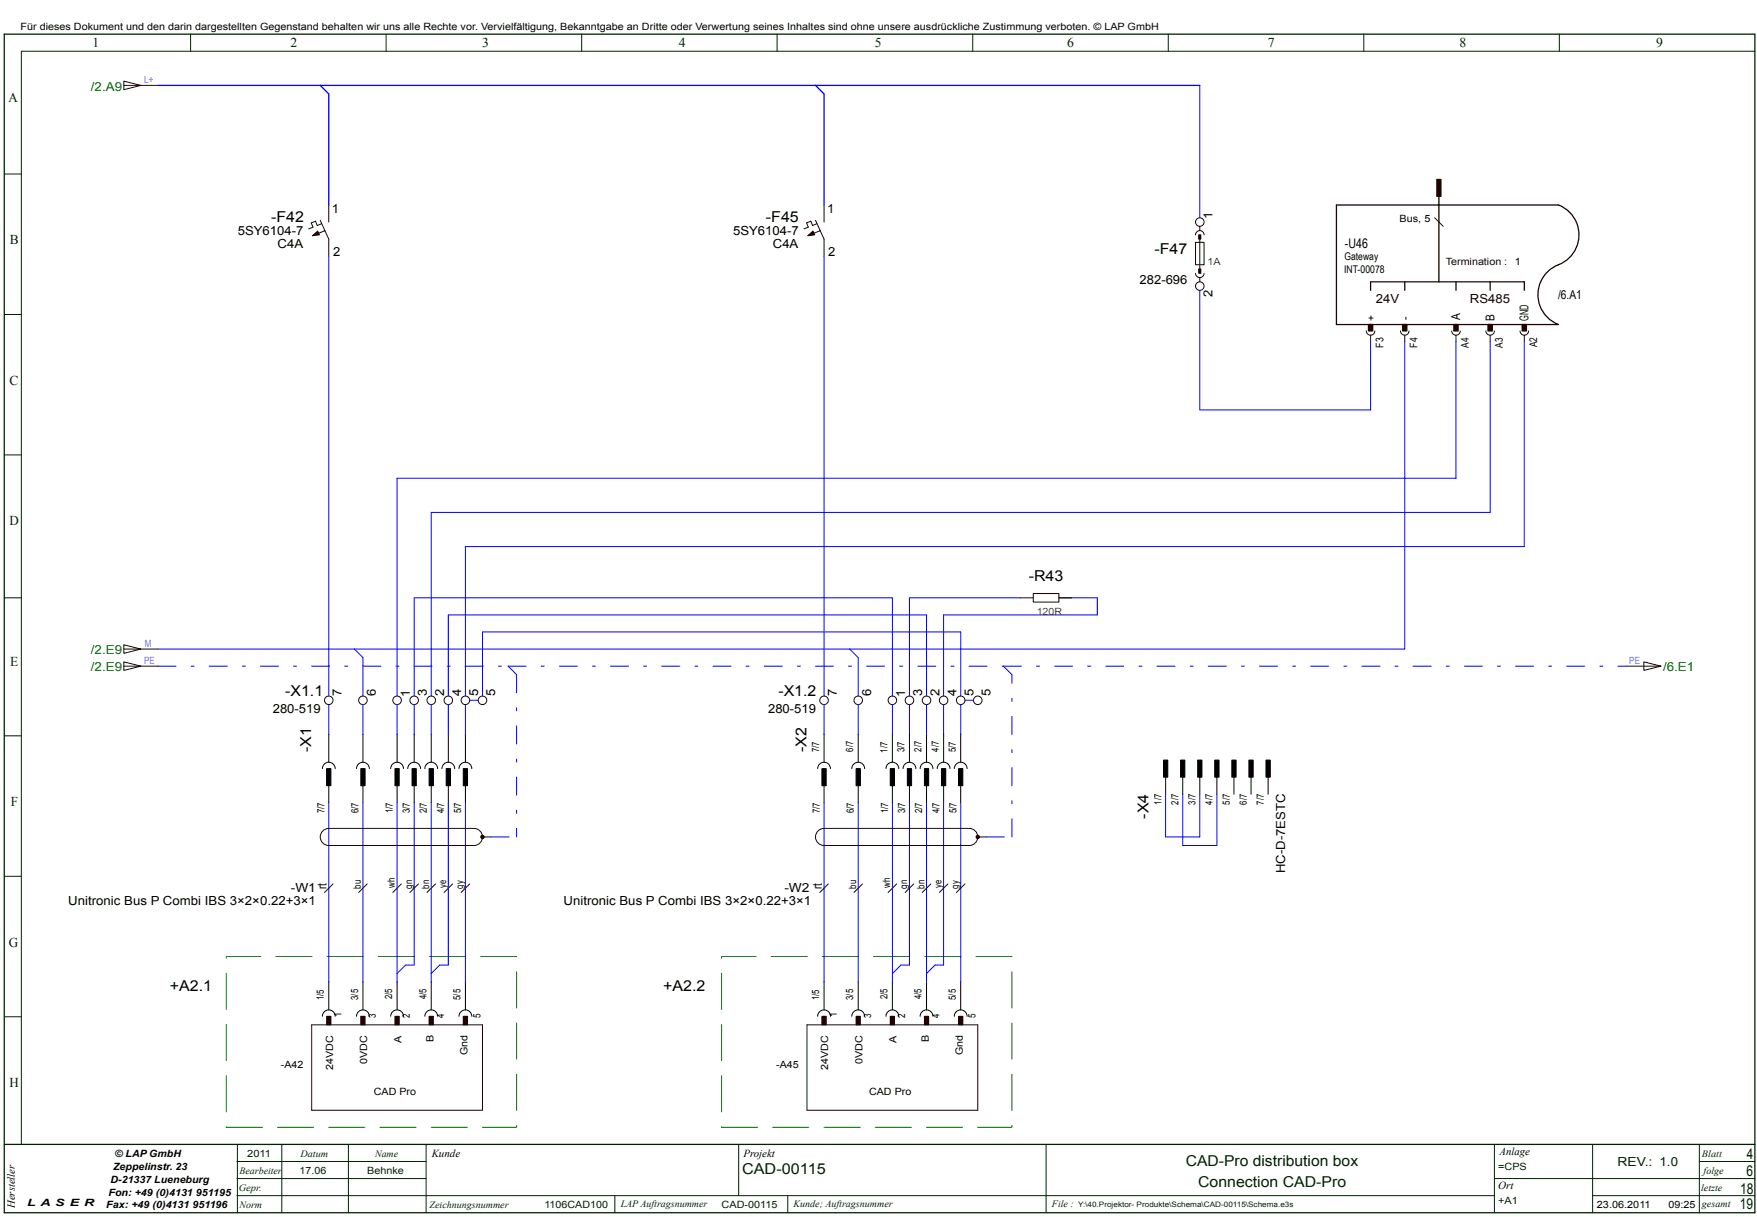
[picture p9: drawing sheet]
<svg xmlns="http://www.w3.org/2000/svg" width="411mm" height="285mm" viewBox="0 0 411 285" stroke-linecap="round" stroke-linejoin="round" font-family="sans-serif">
<path d="M1 8h410v276h-410zM1 268h410" fill="none" stroke="#002400" stroke-width=".3"/>
<g fill="none" stroke="#002400" stroke-width=".23">
<path d="M44.6 8v4M90.4 8v4M136.2 8v4M182 8v4M227.8 8v4M273.6 8v4M319.4 8v4M365.2 8v4M411 12h-406v256M1 40.8h4M1 73.6h4M1 106.5h4"/>
<path d="M1 140h4M1 172.3h4M1 205.2h4M1 238.1h4M55.5 272h44.3M55.5 276h44.3M55.6 268v16M66 268v16M81.6 268v16M99.8 268v16M173 268v12M245 268v16"/>
<path d="M350 276h61M350 268v16M373 268v16M398 268v16M398 272h13M55.5 280h294.5M144 280v4M184.5 280v4M373 280h38"/>
</g>
<path d="M53 224h68v40h-68zM169 224h68v40h-68z" fill="none" stroke="#008000" stroke-width=".23" stroke-dasharray="8.5 3.5"/>
<g fill="none" stroke="#240000" stroke-width=".23">
<path d="M29 19l4 1-4 1zM29 20h8M75 51.6l2 4.4v4M75.3 52.4l-1 .4-.4-1-1 .4 .4 1-1 .4M76.1 54l-2.9 1.2M77 48v4M191 51.6l2 4.4v4M191.3 52.4l-1 .4-.4-1-1 .4 .4 1-1 .4M192.1 54l-2.9 1.2M193 48v4M280 56.8h2v5.2h-2zM280 55a1 1 0 0 1 1-1 1 1 0 0 1 1 1"/>
<path d="M281 53v1M281 56v7M336 51l2 2M280 64a1 1 0 0 0 1 1 1 1 0 0 0 1-1M281 65v1M320 77.5a1 1 0 0 0 1 1 1 1 0 0 0 1-1M321 78.5v1.5M328 77.5a1 1 0 0 0 1 1 1 1 0 0 0 1-1M329 78.5v1.5M340 77.5a1 1 0 0 0 1 1 1 1 0 0 0 1-1M341 78.5v1.5M348 77.5a1 1 0 0 0 1 1 1 1 0 0 0 1-1"/>
<path d="M349 78.5v1.5M356 77.5a1 1 0 0 0 1 1 1 1 0 0 0 1-1M357 78.5v1.5M242 139h6v2h-6zM29 151l4 1-4 1zM29 155l4 1-4 1zM29 156h8M29 152h8M239 140h3M248 140h3M381 156h8M385 155l4 1-4 1z"/>
<path d="M75.6 194.6l.9-.5 .5-.1h34a2 2 0 0 1 2 2 2 2 0 0 1-2 2h-34a2 2 0 0 1-1.8-1.2 2 2 0 0 1 .4-2.2zM113 196h2M191.6 194.6l.9-.5 .5-.1h34a2 2 0 0 1 2 2 2 2 0 0 1-2 2h-34a2 2 0 0 1-1.8-1.2 2 2 0 0 1 .4-2.2zM229 196h2M78 207l-2 2M86 207l-2 2M94 207l-2 2M98 207l-2 2M102 207l-2 2M106 207l-2 2M110 207l-2 2M194 207l-2 2"/>
<path d="M202 207l-2 2M210 207l-2 2M214 207l-2 2M218 207l-2 2M222 207l-2 2M226 207l-2 2M73 240h40v20h-40zM189 240h40v20h-40z"/>
<circle cx="281" cy="52" r="1"/>
<circle cx="281" cy="67" r="1"/>
<circle cx="77" cy="164" r="1"/>
<circle cx="85" cy="164" r="1"/>
<circle cx="93" cy="164" r="1"/>
<circle cx="97" cy="164" r="1"/>
<circle cx="101" cy="164" r="1"/>
<circle cx="105" cy="164" r="1"/>
<circle cx="109" cy="164" r="1"/>
<circle cx="113" cy="164" r="1"/>
<circle cx="193" cy="164" r="1"/>
<circle cx="201" cy="164" r="1"/>
<circle cx="209" cy="164" r="1"/>
<circle cx="213" cy="164" r="1"/>
<circle cx="217" cy="164" r="1"/>
<circle cx="221" cy="164" r="1"/>
<circle cx="225" cy="164" r="1"/>
<circle cx="229" cy="164" r="1"/>
</g>
<g fill="#240000" stroke="#240000" stroke-width=".23">
<path d="M73.2 55.2l1.2-1.1 .4 .9z"/>
<path d="M189.2 55.2l1.2-1.1 .4 .9z"/>
<path d="M76.5 238h1v2h-1z" fill-rule="evenodd"/>
<path d="M84.5 238h1v2h-1z" fill-rule="evenodd"/>
<path d="M92.5 238h1v2h-1z" fill-rule="evenodd"/>
<path d="M100.5 238h1v2h-1z" fill-rule="evenodd"/>
<path d="M108.5 238h1v2h-1z" fill-rule="evenodd"/>
<path d="M336.5 42h1v4h-1z" fill-rule="evenodd"/>
<path d="M280.8 55h.4v1h-.4z" fill-rule="evenodd"/>
<path d="M280.8 63h.4v1h-.4z" fill-rule="evenodd"/>
<path d="M192.5 238h1v2h-1z" fill-rule="evenodd"/>
<path d="M200.5 238h1v2h-1z" fill-rule="evenodd"/>
<path d="M208.5 238h1v2h-1z" fill-rule="evenodd"/>
<path d="M216.5 238h1v2h-1z" fill-rule="evenodd"/>
<path d="M224.5 238h1v2h-1z" fill-rule="evenodd"/>
<circle cx="113" cy="196" r=".4"/>
<circle cx="229" cy="196" r=".4"/>
</g>
<g fill="none" stroke="#000" stroke-width=".23">
<path d="M77 171.9v6.6M85 171.9v6.6M93 171.9v6.6M97 171.9v6.6M101 171.9v6.6M105 171.9v6.6M109 171.9v6.6M193 171.9v6.6M201 171.9v6.6M209 171.9v6.6M213 171.9v6.6M217 171.9v6.6"/>
<path d="M221 171.9v6.6M225 171.9v6.6M75.5 180a1.5 1.5 0 0 1 1.5-1.5 1.5 1.5 0 0 1 1.5 1.5M77 184v4M83.5 180a1.5 1.5 0 0 1 1.5-1.5 1.5 1.5 0 0 1 1.5 1.5M85 184v4M91.5 180a1.5 1.5 0 0 1 1.5-1.5 1.5 1.5 0 0 1 1.5 1.5M93 184v4M95.5 180a1.5 1.5 0 0 1 1.5-1.5 1.5 1.5 0 0 1 1.5 1.5M97 184v4M99.5 180a1.5 1.5 0 0 1 1.5-1.5 1.5 1.5 0 0 1 1.5 1.5M101 184v4"/>
<path d="M103.5 180a1.5 1.5 0 0 1 1.5-1.5 1.5 1.5 0 0 1 1.5 1.5M105 184v4M107.5 180a1.5 1.5 0 0 1 1.5-1.5 1.5 1.5 0 0 1 1.5 1.5M109 184v4M191.5 180a1.5 1.5 0 0 1 1.5-1.5 1.5 1.5 0 0 1 1.5 1.5M193 184v4M199.5 180a1.5 1.5 0 0 1 1.5-1.5 1.5 1.5 0 0 1 1.5 1.5M201 184v4M207.5 180a1.5 1.5 0 0 1 1.5-1.5 1.5 1.5 0 0 1 1.5 1.5M209 184v4M211.5 180a1.5 1.5 0 0 1 1.5-1.5 1.5 1.5 0 0 1 1.5 1.5M213 184v4"/>
<path d="M215.5 180a1.5 1.5 0 0 1 1.5-1.5 1.5 1.5 0 0 1 1.5 1.5M217 184v4M219.5 180a1.5 1.5 0 0 1 1.5-1.5 1.5 1.5 0 0 1 1.5 1.5M221 184v4M223.5 180a1.5 1.5 0 0 1 1.5-1.5 1.5 1.5 0 0 1 1.5 1.5M225 184v4M273 182v4M277 182v4M281 182v4M285 182v4M289 182v4M293 182v4"/>
<path d="M297 182v4M75.5 238a1.5 1.5 0 0 1 1.5-1.5 1.5 1.5 0 0 1 1.5 1.5M77 229.9v6.6M83.5 238a1.5 1.5 0 0 1 1.5-1.5 1.5 1.5 0 0 1 1.5 1.5M85 229.9v6.6M91.5 238a1.5 1.5 0 0 1 1.5-1.5 1.5 1.5 0 0 1 1.5 1.5M93 229.9v6.6M99.5 238a1.5 1.5 0 0 1 1.5-1.5 1.5 1.5 0 0 1 1.5 1.5M101 229.9v6.6M107.5 238a1.5 1.5 0 0 1 1.5-1.5 1.5 1.5 0 0 1 1.5 1.5M109 229.9v6.6M191.5 238a1.5 1.5 0 0 1 1.5-1.5 1.5 1.5 0 0 1 1.5 1.5"/>
<path d="M193 229.9v6.6M199.5 238a1.5 1.5 0 0 1 1.5-1.5 1.5 1.5 0 0 1 1.5 1.5M201 229.9v6.6M207.5 238a1.5 1.5 0 0 1 1.5-1.5 1.5 1.5 0 0 1 1.5 1.5M209 229.9v6.6M215.5 238a1.5 1.5 0 0 1 1.5-1.5 1.5 1.5 0 0 1 1.5 1.5M217 229.9v6.6M223.5 238a1.5 1.5 0 0 1 1.5-1.5 1.5 1.5 0 0 1 1.5 1.5M225 229.9v6.6"/>
</g>
<g fill="#000" stroke="#000" stroke-width=".23">
<path d="M272.5 178h1v4h-1z" fill-rule="evenodd"/>
<path d="M276.5 178h1v4h-1z" fill-rule="evenodd"/>
<path d="M280.5 178h1v4h-1z" fill-rule="evenodd"/>
<path d="M284.5 178h1v4h-1z" fill-rule="evenodd"/>
<path d="M288.5 178h1v4h-1z" fill-rule="evenodd"/>
<path d="M292.5 178h1v4h-1z" fill-rule="evenodd"/>
<path d="M296.5 178h1v4h-1z" fill-rule="evenodd"/>
<path d="M76.5 180h1v4h-1z" fill-rule="evenodd"/>
<path d="M84.5 180h1v4h-1z" fill-rule="evenodd"/>
<path d="M92.5 180h1v4h-1z" fill-rule="evenodd"/>
<path d="M96.5 180h1v4h-1z" fill-rule="evenodd"/>
<path d="M100.5 180h1v4h-1z" fill-rule="evenodd"/>
<path d="M104.5 180h1v4h-1z" fill-rule="evenodd"/>
<path d="M108.5 180h1v4h-1z" fill-rule="evenodd"/>
<path d="M192.5 180h1v4h-1z" fill-rule="evenodd"/>
<path d="M200.5 180h1v4h-1z" fill-rule="evenodd"/>
<path d="M208.5 180h1v4h-1z" fill-rule="evenodd"/>
<path d="M212.5 180h1v4h-1z" fill-rule="evenodd"/>
<path d="M216.5 180h1v4h-1z" fill-rule="evenodd"/>
<path d="M220.5 180h1v4h-1z" fill-rule="evenodd"/>
<path d="M224.5 180h1v4h-1z" fill-rule="evenodd"/>
</g>
<path d="M313 48h52a7.5 7.5 0 0 1 4.8 7 7.5 7.5 0 0 1-4.8 7 7.5 7.5 0 0 0-4.8 7 7.5 7.5 0 0 0 4.8 7h-52zM337 46v20M321 68v-2h36v2M329 66v2M341 66v2M349 66v2" fill="none" stroke="#240000" stroke-width=".3"/>
<g fill="#240000" stroke="#240000" stroke-width=".3">
<path d="M340.5 76h1v1.5h-1z" fill-rule="evenodd"/>
<path d="M348.5 76h1v1.5h-1z" fill-rule="evenodd"/>
<path d="M356.5 76h1v1.5h-1z" fill-rule="evenodd"/>
<path d="M320.5 76h1v1.5h-1z" fill-rule="evenodd"/>
<path d="M328.5 76h1v1.5h-1z" fill-rule="evenodd"/>
</g>
<path d="M37 20h244M75 20l2 2v26M191 20l2 2v26" fill="none" stroke="#00f" stroke-width=".3"/>
<g fill="none" stroke="#00f" stroke-width=".23">
<path d="M281 20v31M77 60v103M193 60v103M281 68v28h40v-16M329 80v72h-292M341 80v32h-248v51M349 80v40h-248v43M357 80v48h-248v35M83 152l2 2v9M199 152l2 2v9M239 140h-26v23M251 140h6v4h-36v19"/>
<path d="M77 165v7M85 165v7M93 165v7M97 163v-23h112v23M97 165v7M101 165v7M105 163v-19h112v19M105 165v7M109 165v7M110 164h2M113 163v-15h112v15M193 165v7"/>
<path d="M201 165v7M209 165v7M213 165v7M217 165v7M221 165v7M225 165v7M226 164h2M77 188v42M85 188v42M93 188v42M97 188v38h-2l-2 2M101 188v42"/>
<path d="M105 188v38h-2l-2 2M109 188v42M193 188v42M201 188v42M209 188v42M213 188v38h-2l-2 2M217 188v42M221 188v38h-2l-2 2M225 188v42M273 186v10h8v-10M277 186v12h8v-12"/>
</g>
<path d="M37 156h82M119 156l2 2M119 156h116M121 158v38M235 156h146M237 158l-2-2M115 196h6M231 196h6M237 196v-38" fill="none" stroke="#00f" stroke-width=".23" stroke-dasharray="4.2 3.5 .7 3.5"/>
<g font-size="3.5">
<text x="63.5" y="52">-F42</text>
<text x="179.4" y="52">-F45</text>
<text x="270.4" y="59.5">-F47</text>
<text x="240.9" y="136">-R43</text>
<text x="66.8" y="163">-X1.1</text>
<text x="182.3" y="163">-X1.2</text>
<text x="72.8" y="176.1" transform="rotate(-90 72.8 176.1)">-X1</text>
<text x="188.8" y="176.1" transform="rotate(-90 188.8 176.1)">-X2</text>
<text x="269" y="191.7" transform="rotate(-90 269 191.7)">-X4</text>
<text x="39.8" y="232">+A2.1</text>
<text x="155.3" y="232">+A2.2</text>
</g>
<g font-size="3.5" fill="#002400">
<text x="173.8" y="275">CAD-00115</text>
<text x="277.7" y="273">CAD-Pro distribution box</text>
<text x="409.1" y="275.5">6</text>
<text x="409.1" y="271.5">4</text>
<text x="280.6" y="278">Connection CAD-Pro</text>
<text x="407.5" y="279.5">18</text>
<text x="407.5" y="283.2">19</text>
</g>
<g font-size="3.2" fill="#002400">
<text x="21.7" y="11">1</text>
<text x="68" y="11">2</text>
<text x="112.9" y="11">3</text>
<text x="159" y="11">4</text>
<text x="204.9" y="11">5</text>
<text x="249.9" y="11">6</text>
<text x="296.9" y="11">7</text>
<text x="341.8" y="11">8</text>
<text x="387.9" y="11">9</text>
<text x="2" y="24">A</text>
<text x="2.3" y="57.2">B</text>
<text x="2.2" y="90.1">C</text>
<text x="2.2" y="123">D</text>
<text x="2.4" y="155.9">E</text>
<text x="2.5" y="188.8">F</text>
<text x="2.1" y="221.7">G</text>
<text x="2.2" y="254.6">H</text>
</g>
<text font-size="3.1" x="315" y="58">-U46</text>
<g font-size="2.9" fill="#008000">
<text x="21.3" y="21.2">/2.A9</text>
<text x="21.3" y="153.2">/2.E9</text>
<text x="21.3" y="157.2">/2.E9</text>
<text x="389.5" y="157.2">/6.E1</text>
</g>
<g font-size="2.9">
<text x="77.7" y="49.8">1</text>
<text x="193.7" y="49.8">1</text>
<text x="284" y="51.3" transform="rotate(-90 284 51.3)">1</text>
<text x="55.7" y="55">5SY6104-7</text>
<text x="65" y="58">C4A</text>
<text x="78" y="60">2</text>
<text x="171.7" y="55">5SY6104-7</text>
<text x="181" y="58">C4A</text>
<text x="194" y="60">2</text>
<text x="266.9" y="66.5">282-696</text>
<text x="284" y="69.6" transform="rotate(-90 284 69.6)">2</text>
<text x="63.9" y="167">280-519</text>
<text x="80" y="163.1" transform="rotate(-90 80 163.1)">7</text>
<text x="88" y="163.1" transform="rotate(-90 88 163.1)">6</text>
<text x="96" y="163.3" transform="rotate(-90 96 163.3)">1</text>
<text x="100" y="163.1" transform="rotate(-90 100 163.1)">3</text>
<text x="104" y="163" transform="rotate(-90 104 163)">2</text>
<text x="108" y="163" transform="rotate(-90 108 163)">4</text>
<text x="112" y="163.1" transform="rotate(-90 112 163.1)">5</text>
<text x="116" y="163.1" transform="rotate(-90 116 163.1)">5</text>
<text x="179.9" y="167">280-519</text>
<text x="196" y="163.1" transform="rotate(-90 196 163.1)">7</text>
<text x="204" y="163.1" transform="rotate(-90 204 163.1)">6</text>
<text x="212" y="163.3" transform="rotate(-90 212 163.3)">1</text>
<text x="216" y="163.1" transform="rotate(-90 216 163.1)">3</text>
<text x="220" y="163" transform="rotate(-90 220 163)">2</text>
<text x="224" y="163" transform="rotate(-90 224 163)">4</text>
<text x="228" y="163.1" transform="rotate(-90 228 163.1)">5</text>
<text x="232" y="163.1" transform="rotate(-90 232 163.1)">5</text>
<text x="68.1" y="209">-W1</text>
<text x="76.5" y="208.2" transform="rotate(-90 76.5 208.2)">rt</text>
<text x="183.7" y="209">-W2</text>
<text x="192.5" y="208.2" transform="rotate(-90 192.5 208.2)">rt</text>
<text x="301" y="204.5" transform="rotate(-90 301 204.5)">HC-D-7ESTC</text>
<text x="16" y="212">Unitronic Bus P Combi IBS 3×2×0.22+3×1</text>
<text x="132" y="212">Unitronic Bus P Combi IBS 3×2×0.22+3×1</text>
</g>
<g font-size="2.9" fill="#240000">
<text x="322.3" y="71">24V</text>
<text x="344.3" y="71">RS485</text>
</g>
<text font-size="2.9" fill="#002400" x="378.8" y="273">REV.: 1.0</text>
<g font-size="2.8">
<text x="364.9" y="70">/6.A1</text>
<text x="322" y="75.1" transform="rotate(-90 322 75.1)">+</text>
<text x="330" y="75" transform="rotate(-90 330 75)">-</text>
<text x="342" y="75" transform="rotate(-90 342 75)">A</text>
<text x="350" y="75.1" transform="rotate(-90 350 75.1)">B</text>
<text x="358" y="75.1" transform="rotate(-90 358 75.1)">GND</text>
</g>
<g font-size="2.5">
<text x="314.8" y="64">INT-00078</text>
<text x="314.9" y="61">Gateway</text>
<text x="324" y="81.4" transform="rotate(-90 324 81.4)">F3</text>
<text x="332" y="81.4" transform="rotate(-90 332 81.4)">F4</text>
<text x="344" y="81.4" transform="rotate(-90 344 81.4)">A4</text>
<text x="352" y="81.4" transform="rotate(-90 352 81.4)">A3</text>
<text x="360" y="81.3" transform="rotate(-90 360 81.3)">A2</text>
<text x="101.1" y="271">Kunde</text>
<text x="174.1" y="271">Projekt</text>
<text x="351.2" y="270.5">Anlage</text>
<text x="350.9" y="278.5">Ort</text>
<text x="3.5" y="282.9" transform="rotate(-90 3.5 282.9)">Hersteller</text>
</g>
<g font-size="2.3">
<text x="4.8" y="7">Für dieses Dokument und den darin dargestellten Gegenstand behalten wir uns alle Rechte vor. Vervielfältigung, Bekanntgabe an Dritte oder Verwertung seines Inhaltes sind ohne unsere ausdrückliche Zustimmung verboten. © LAP GmbH</text>
<text x="327.8" y="52">Bus, 5</text>
<text x="354.8" y="62">1</text>
<text x="191.9" y="176.1" transform="rotate(-90 191.9 176.1)">7/7</text>
<text x="199.8" y="176.1" transform="rotate(-90 199.8 176.1)">6/7</text>
<text x="207.8" y="176.3" transform="rotate(-90 207.8 176.3)">1/7</text>
<text x="211.9" y="176.1" transform="rotate(-90 211.9 176.1)">3/7</text>
<text x="215.9" y="176.1" transform="rotate(-90 215.9 176.1)">2/7</text>
<text x="219.9" y="176.1" transform="rotate(-90 219.9 176.1)">4/7</text>
<text x="223.8" y="176.1" transform="rotate(-90 223.8 176.1)">5/7</text>
<text x="76" y="190.4" transform="rotate(-90 76 190.4)">7/7</text>
<text x="84" y="190.4" transform="rotate(-90 84 190.4)">6/7</text>
<text x="92" y="190.5" transform="rotate(-90 92 190.5)">1/7</text>
<text x="96" y="190.4" transform="rotate(-90 96 190.4)">3/7</text>
<text x="100" y="190.4" transform="rotate(-90 100 190.4)">2/7</text>
<text x="104" y="190.4" transform="rotate(-90 104 190.4)">4/7</text>
<text x="108" y="190.4" transform="rotate(-90 108 190.4)">5/7</text>
<text x="192" y="190.4" transform="rotate(-90 192 190.4)">7/7</text>
<text x="200" y="190.4" transform="rotate(-90 200 190.4)">6/7</text>
<text x="208" y="190.5" transform="rotate(-90 208 190.5)">1/7</text>
<text x="212" y="190.4" transform="rotate(-90 212 190.4)">3/7</text>
<text x="216" y="190.4" transform="rotate(-90 216 190.4)">2/7</text>
<text x="220" y="190.4" transform="rotate(-90 220 190.4)">4/7</text>
<text x="224" y="190.4" transform="rotate(-90 224 190.4)">5/7</text>
<text x="272" y="188.5" transform="rotate(-90 272 188.5)">1/7</text>
<text x="276" y="188.4" transform="rotate(-90 276 188.4)">2/7</text>
<text x="280" y="188.4" transform="rotate(-90 280 188.4)">3/7</text>
<text x="284" y="188.4" transform="rotate(-90 284 188.4)">4/7</text>
<text x="288" y="188.4" transform="rotate(-90 288 188.4)">5/7</text>
<text x="292" y="188.4" transform="rotate(-90 292 188.4)">6/7</text>
<text x="296" y="188.4" transform="rotate(-90 296 188.4)">7/7</text>
<text x="84.5" y="208.1" transform="rotate(-90 84.5 208.1)">bu</text>
<text x="92.5" y="208" transform="rotate(-90 92.5 208)">wh</text>
<text x="96.5" y="208.1" transform="rotate(-90 96.5 208.1)">gn</text>
<text x="100.5" y="208.1" transform="rotate(-90 100.5 208.1)">bn</text>
<text x="104.5" y="208" transform="rotate(-90 104.5 208)">ye</text>
<text x="108.5" y="208.1" transform="rotate(-90 108.5 208.1)">gy</text>
<text x="200.5" y="208.1" transform="rotate(-90 200.5 208.1)">bu</text>
<text x="208.5" y="208" transform="rotate(-90 208.5 208)">wh</text>
<text x="212.5" y="208.1" transform="rotate(-90 212.5 208.1)">gn</text>
<text x="216.5" y="208.1" transform="rotate(-90 216.5 208.1)">bn</text>
<text x="220.5" y="208" transform="rotate(-90 220.5 208)">ye</text>
<text x="224.5" y="208.1" transform="rotate(-90 224.5 208.1)">gy</text>
<text x="75.9" y="234.2" transform="rotate(-90 75.9 234.2)">1/5</text>
<text x="80" y="238.3" transform="rotate(-90 80 238.3)">1</text>
<text x="83.8" y="234.2" transform="rotate(-90 83.8 234.2)">3/5</text>
<text x="88" y="238.5" transform="rotate(-90 88 238.5)">3</text>
<text x="91.9" y="234.1" transform="rotate(-90 91.9 234.1)">2/5</text>
<text x="96" y="238.4" transform="rotate(-90 96 238.4)">2</text>
<text x="99.9" y="234.1" transform="rotate(-90 99.9 234.1)">4/5</text>
<text x="104" y="238.4" transform="rotate(-90 104 238.4)">4</text>
<text x="107.8" y="234.2" transform="rotate(-90 107.8 234.2)">5/5</text>
<text x="112.5" y="238.5" transform="rotate(-90 112.5 238.5)">5</text>
<text x="191.9" y="234.2" transform="rotate(-90 191.9 234.2)">1/5</text>
<text x="196" y="238.3" transform="rotate(-90 196 238.3)">1</text>
<text x="199.8" y="234.2" transform="rotate(-90 199.8 234.2)">3/5</text>
<text x="204" y="238.5" transform="rotate(-90 204 238.5)">3</text>
<text x="207.8" y="234.1" transform="rotate(-90 207.8 234.1)">2/5</text>
<text x="212" y="238.4" transform="rotate(-90 212 238.4)">2</text>
<text x="215.9" y="234.1" transform="rotate(-90 215.9 234.1)">4/5</text>
<text x="220" y="238.4" transform="rotate(-90 220 238.4)">4</text>
<text x="223.8" y="234.2" transform="rotate(-90 223.8 234.2)">5/5</text>
<text x="228.5" y="238.5" transform="rotate(-90 228.5 238.5)">5</text>
<text x="94" y="244.2" transform="rotate(-90 94 244.2)">A</text>
<text x="101.5" y="244.1" transform="rotate(-90 101.5 244.1)">B</text>
<text x="210" y="244.2" transform="rotate(-90 210 244.2)">A</text>
<text x="217.5" y="244.1" transform="rotate(-90 217.5 244.1)">B</text>
<text x="65.8" y="250">-A42</text>
<text x="78" y="250.5" transform="rotate(-90 78 250.5)">24VDC</text>
<text x="86" y="249.1" transform="rotate(-90 86 249.1)">0VDC</text>
<text x="109.5" y="247.1" transform="rotate(-90 109.5 247.1)">Gnd</text>
<text x="181.8" y="250">-A45</text>
<text x="194" y="250.5" transform="rotate(-90 194 250.5)">24VDC</text>
<text x="202" y="249.1" transform="rotate(-90 202 249.1)">0VDC</text>
<text x="225.5" y="247.1" transform="rotate(-90 225.5 247.1)">Gnd</text>
<text x="87.5" y="256.5">CAD Pro</text>
<text x="203.6" y="256.5">CAD Pro</text>
<text x="26.5" y="274">Zeppelinstr. 23</text>
<text x="26.9" y="271">© LAP GmbH</text>
<text x="25.4" y="280">Fon: +49 (0)4131 951195</text>
<text x="25.9" y="277">D-21337 Lueneburg</text>
<text x="6.4" y="282.5">L A S E R</text>
<text x="24.9" y="283">Fax: +49 (0)4131 951196</text>
<text x="374" y="283">23.06.2011</text>
<text x="390.8" y="283">09:25</text>
</g>
<g font-size="2.3" fill="#4891ff">
<text x="33.8" y="19.5">L+</text>
<text x="33.8" y="155.5">PE</text>
<text x="33.9" y="151.5">M</text>
<text x="381.6" y="155.5">PE</text>
</g>
<g font-size="2.3" fill="#b62400">
<text x="282.8" y="62">1A</text>
<text x="242.8" y="144">120R</text>
</g>
<text font-size="2.3" fill="#240000" x="338.6" y="62">Termination :</text>
<g font-size="2.3" fill="#002400">
<text x="56.1" y="275">Bearbeiter</text>
<text x="57.9" y="271">2011</text>
<text x="70.2" y="275">17.06</text>
<text x="70.3" y="271">Datum</text>
<text x="86" y="275">Behnke</text>
<text x="87.8" y="271">Name</text>
<text x="350.9" y="274">=CPS</text>
<text x="398.6" y="271">Blatt</text>
<text x="399" y="275">folge</text>
<text x="55.9" y="279">Gepr.</text>
<text x="398.4" y="279">letzte</text>
<text x="56.1" y="283">Norm</text>
<text x="100.6" y="282.8">Zeichnungsnummer</text>
<text x="127.5" y="283">1106CAD100</text>
<text x="145.4" y="282.6">LAP Auftragsnummer</text>
<text x="169" y="283">CAD-00115</text>
<text x="185.9" y="282.6">Kunde; Auftragsnummer</text>
<text x="246.4" y="282.6">File :</text>
<text x="350.9" y="282">+A1</text>
<text x="398.6" y="282.6">gesamt</text>
</g>
<text font-size="1.8" fill="#002400" x="252.5" y="282.6">Y:\40.Projektor- Produkte\Schema\CAD-00115\Schema.e3s</text>
</svg>
